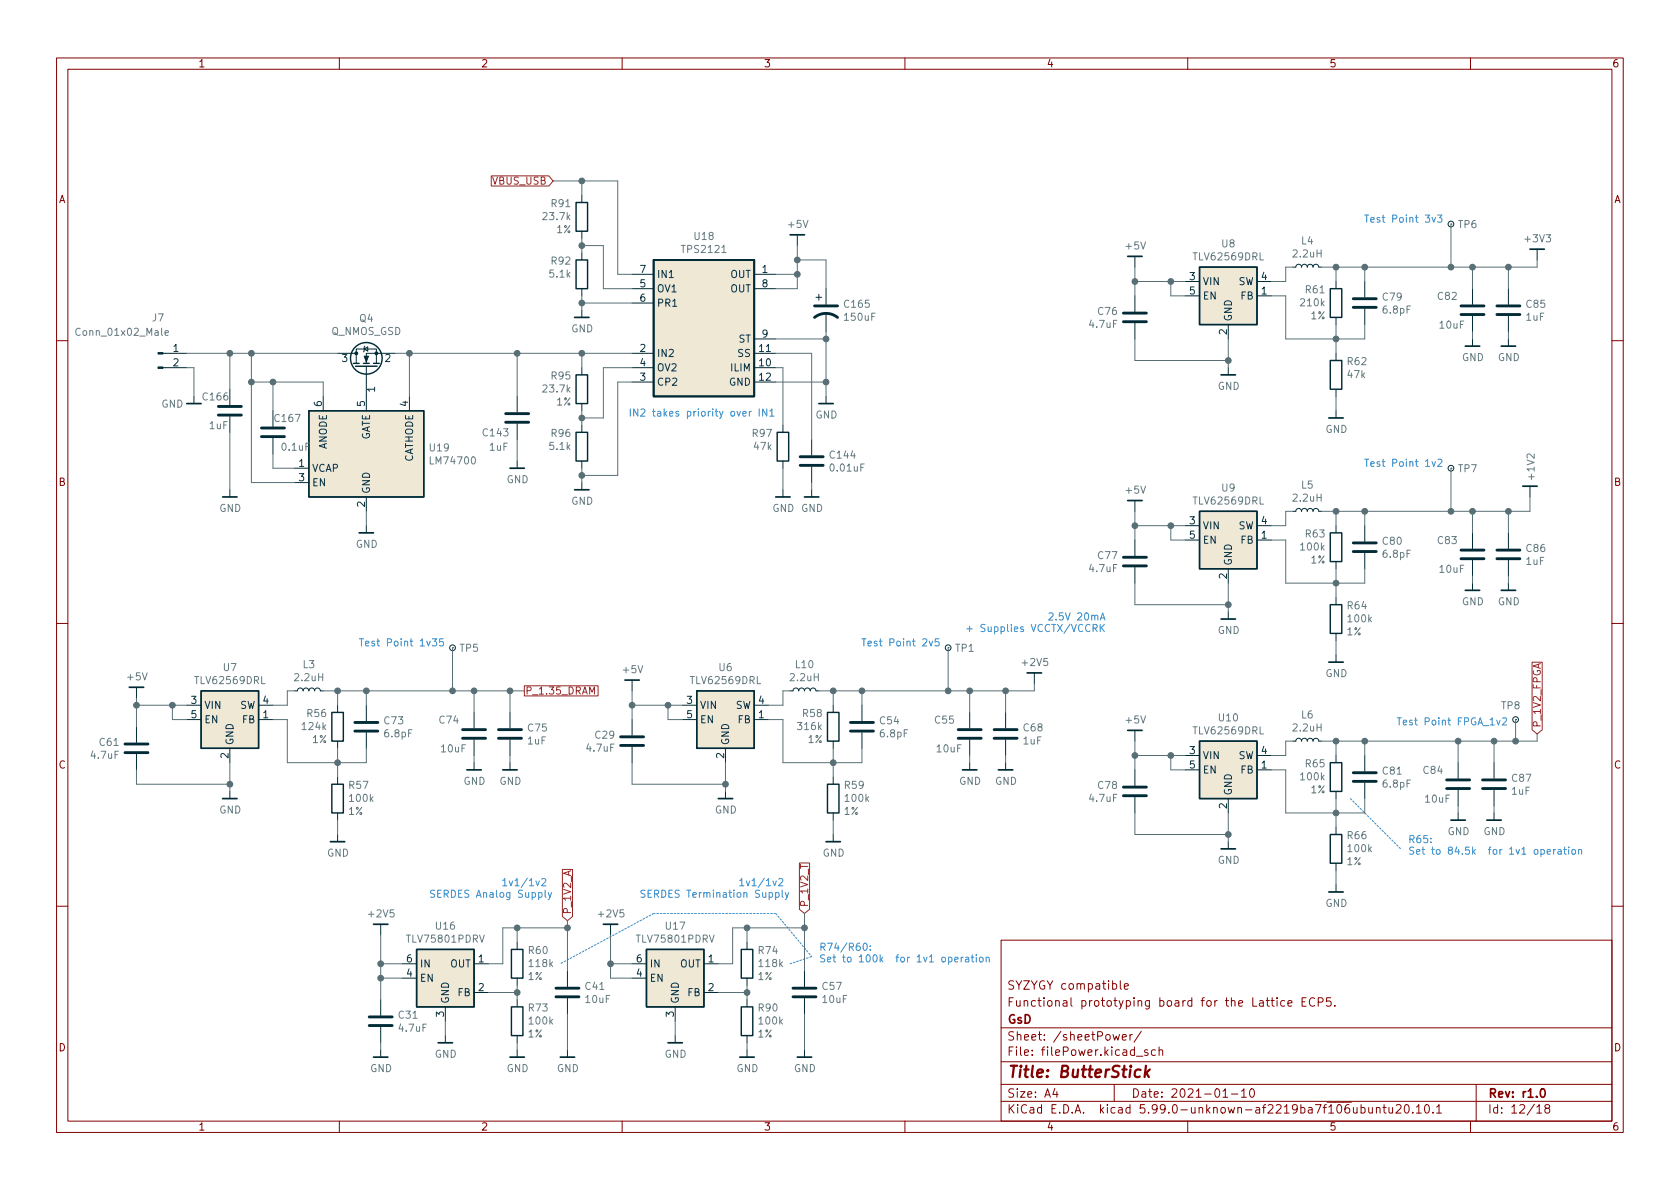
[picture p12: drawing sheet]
<svg xmlns="http://www.w3.org/2000/svg" width="297mm" height="210mm" viewBox="0 0 297 210" stroke-linecap="round" stroke-linejoin="round" font-family="sans-serif">
<g fill="none" stroke="#840000" stroke-width=".18">
<path d="M10 10.2h277v190.1h-277zM12 12.2h273v186.1h-273zM60 10.2v2M110 10.2v2M160 10.2v2M210 10.2v2M260 10.2v2M10 60.2h2M285 60.2h2M10 110.2h2M285 110.2h2M10 160.2h2"/>
<path d="M177 166.3h108v32h-108zM198.1 173.4v1.3l.2 .2M198.8 174.4l.7-.1-.1-.3-.4-.1-.2 .2 .1 .8h.5M224.7 176.9h.6M224.9 176.4v1.3l.4 .2M225.8 176.4v.2M225.8 176.9v1M227.1 177l-.4-.1-.3 .3v.4l.2 .3h.5M227.7 177.4l.7-.1v-.3l-.5-.1-.2 .2 .1 .8h.6M230.2 177.1h.5M230.9 176.4h-.7v1.5h.7M232.4 176.6a.6 .6 0 0 0-.7 0 .6 .6 0 0 0-.2 .7 .56 .56 0 0 0 .3 .6 .56 .56 0 0 0 .6-.1"/>
<path d="M233.1 177.2l.7-.1 .1-.2v-.3l-.3-.2h-.5v1.5M235.3 176.4h-.7l-.1 .7 .2-.1 .5 .1 .2 .2-.1 .5-.2 .1-.6-.1M236 177.8v.1M285 160.2h2M60 198.3v2M110 198.3v2M160 198.3v2M177 194.8h108M177 191.8h108M177 187.8h108M177 181.8h108M186.5 192.5l-.4 1h1"/>
<path d="M186.9 193v1M196.8 182.9l.3 1 .3-.7 .2 .7 .3-1M197 191.8v3M198.4 183.4l.7-.1v-.3l-.5-.1-.2 .2 .1 .8h.6M199.8 182.9v1M200.2 182.9l-.3 .1-.1 .2M200.9 186.8h1.2M201.8 182.4l-1.3 1.9M202.9 185.7l-.3-.1-.2 .2v.3l.5 .1v.4h-.5M204.3 185.7l-.4-.1-.3 .3v.4l.1 .3h.6M204.9 185.8l.2-.2 .4 .1 .1 .9M204.9 185.1v1.5"/>
<path d="M210 198.3v2M216.2 194h.9M217.7 193.5h1.2M219.5 193l.4-.5v1.5M219.5 194h.9M221.1 192.6l.2-.1a.81 .81 0 0 1 .6 .7 .81 .81 0 0 1-.3 .8h-.2a.81 .81 0 0 1-.5-.6 .81 .81 0 0 1 .2-.8zM242 195.8l.1 1h.3l.2-.1M242.6 195.8v1M243.4 196l.2-.2 .3 .1 .1 .9M243.4 195.8v1M244.5 195.8h.6M244.7 195.3v1.3l.4 .2"/>
<path d="M245.6 195.8v1h.4l.2-.1M246.2 195.8v1M246.9 195.5l.5-.2 .2 .2 .1 .3-.9 1h.9M248.5 195.4l.1-.1a.81 .81 0 0 1 .6 .7 .81 .81 0 0 1-.3 .8h-.1a.81 .81 0 0 1-.6-.6 .81 .81 0 0 1 .3-.8zM249.8 196.7v.1M250.4 195.8l.5-.5v1.5M250.4 196.8h.9M252 195.5l.2-.2a.81 .81 0 0 1 .6 .7 .81 .81 0 0 1-.3 .8h-.1a.81 .81 0 0 1-.4-1.3zM253.4 196.7v.1M254 195.8l.4-.5v1.5M254 196.8h.9M260 198.3v2"/>
<path d="M261 191.8v6.5M271.7 195.8l.5-.5v1.5M271.7 196.8h.9M273.4 196l-.3-.3 .1-.2 .2-.2 .5 .1 .1 .2-.1 .2-.6 .2-.2 .3 .1 .4 .2 .1h.3l.3-.3-.1-.4-.2-.1"/>
</g>
<path d="M272.6 192.6l.1-.1a.81 .81 0 0 1 .6 .7 .81 .81 0 0 1-.3 .8h-.2a.82 .82 0 0 1-.5-.6 .82 .82 0 0 1 .3-.8z" fill="none" stroke="#840000" stroke-width=".3"/>
<path d="M201.7 189.2a.66 .66 0 0 0-1 .3l-.1 .6 .2 .3 .1 .1 .6-.1M202.6 188.5l-.2 2M202.7 189.7l.4 .8M203.3 189.1l-.9 .8" fill="none" stroke="#840000" stroke-width=".4"/>
<g fill="none" stroke="#002b36" stroke-width=".25">
<path d="M101.9 35.8h2v5.1h-2zM101.9 46h2v5h-2zM212.1 47.2h10.1v10.2h-10.1zM235.2 51h2v5.1h-2zM54.6 72.6h20.3v15.3h-20.3zM62.5 64.3h1M62.9 64.8h3.8M64.3 64.3h1M66 64.3h1.1M101.9 66.3h2v5.1h-2zM101.9 76.4h2v5.1h-2zM137.4 76.4h2v5.1h-2z"/>
<path d="M235.2 63.7h2v5.1h-2zM212.1 90.4h10.1v10.2h-10.1zM235.2 94.2h2v5.1h-2zM235.2 106.9h2v5.1h-2zM35.6 122.2h10.1v10.1h-10.1zM58.7 126h2v5.1h-2zM58.7 138.7h2v5.1h-2zM123.2 122.2h10.1v10.1h-10.1zM146.3 126h2v5.1h-2zM146.3 138.7h2v5.1h-2zM212.1 131.1h10.1v10.1h-10.1zM235.2 134.9h2v5h-2z"/>
<path d="M235.2 147.6h2v5h-2zM73.7 167.9h10.1v10.1h-10.1zM90.4 167.9h2.1v5.1h-2.1zM90.4 178h2.1v5.1h-2.1zM114.3 167.9h10.2v10.1h-10.2zM131.1 167.9h2v5.1h-2zM131.1 178h2v5.1h-2z"/>
<circle cx="64.8" cy="63.4" r="2.79"/>
</g>
<g fill="none" stroke="#002b36" stroke-width=".18">
<path d="M102.9 34.5v1.3M256.5 39.6h.1M102.9 40.9v1.3M102.9 44.7v1.3M102.9 51v1.3M102.9 54.9v1.2M111.8 48.5h3.8M111.8 51h3.8M111.8 53.6h3.8M133.3 48.5h3.9M133.3 51h3.9M133.3 59.9h3.9"/>
<path d="M141 41.5v1.9M144.3 52.6h1M144.8 52.1v1M146 51v2.8M146 55.4v3.3M200.7 45.3v1.9M200.7 52.3v2.8M200.7 57.1v2.8M209.5 52.3h2.6M209.5 49.8h2.6M217.2 57.4v2.5M222.2 52.3h2.6"/>
<path d="M222.2 49.8h2.6M228.6 47.2h.5l.2-.3 .3-.2 .4 .2 .1 .3 .1-.3 .3-.2 .5 .1 .1 .4 .3-.4 .4-.1 .2 .2 .2 .3 .1-.3 .4-.2 .3 .2 .2 .3h.5M236.2 49.8v1.2M236.2 56.1v1.3M241.3 49.8v2.8M241.3 54.6v2.8M260.3 51v2.8M260.3 55.9v2.8M260.3 59.9v1.3M266.7 51v2.8M266.7 55.9v2.8M266.7 59.9v1.3"/>
<path d="M271.8 44.1v1.9M28.8 62.5h4.2M28.8 65h4.2M34.3 70.1v1.3M40.6 68.8v2.8M40.6 73.7v2.7M48.3 72.6v2.8M48.3 77.5v2.8M57.1 70.1v2.5M59.7 62.5h3.3M63 64.3v-2.6h3.5v2.6M64.4 61.7l.6-.4v.8z"/>
<path d="M64.5 61.2l-.1 .1v.8l-.1 .1M64.8 64.8v7.8M69.8 62.5h-5v1.8M72.4 70.1v2.5M91.4 70.1v2.8M91.4 74.9v2.8M102.9 65v1.3M102.9 71.4v1.2M102.9 75.2v1.2M111.8 62.5h3.8M111.8 67.6h3.8M111.8 65h3.8"/>
<path d="M133.3 62.5h3.9M133.3 67.6h3.9M133.3 65h3.9M138.4 75.2v1.2M143.5 77.7v2.8M146 70.1v1.3M217.2 65v1.3M236.2 62.5v1.2M236.2 68.8v1.3M236.2 72.6v1.3M40.6 86.6v1.3M52.1 82.8h2.5"/>
<path d="M52.1 85.3h2.5M64.8 87.9v2.5M64.8 93v1.2M91.4 81.5v1.3M102.9 81.5v1.3M102.9 85.3v1.3M138.4 81.5v1.3M138.4 86.6v1.3M143.5 82.5v2.8M143.5 86.6v1.3M200.7 88.5v1.9M200.7 95.5v2.8"/>
<path d="M209.5 95.5h2.6M209.5 93h2.6M222.2 95.5h2.6M222.2 93h2.6M228.6 90.4h.5l.2-.3 .3-.2 .4 .2 .1 .3 .1-.3 .3-.2 .5 .1 .1 .4 .3-.4 .4-.1 .2 .2 .2 .3 .1-.3 .4-.2 .3 .2 .2 .3h.5M236.2 93v1.2M236.2 99.3v1.3M241.3 93v2.8M241.3 97.8v2.8M256.5 82.8h.1M260.3 94.2v2.8M260.3 99.1v2.7"/>
<path d="M266.7 94.2v2.8M266.7 99.1v2.7M270.5 86v1.9M80 114.5h.1M167.6 114.5h.1M182.9 119v1.9M200.7 100.3v2.8M217.2 100.6v2.5M217.2 108.2v1.3M236.2 105.7v1.2M236.2 112v1.3M236.2 115.8v1.3"/>
<path d="M260.3 103.1v1.3M266.7 103.1v1.3M24.1 121.5v1.9M24.1 128.5v2.8M24.1 133.3v2.8M33 127.2h2.6M33 124.7h2.6M40.6 132.3v2.6M40.6 139.9v1.3M45.7 127.2h2.6M45.7 124.7h2.6M52.1 122.2h.5l.1-.4 .4-.1 .3 .1 .2 .4 .1-.4 .3-.1 .4 .1 .2 .4 .2-.4 .4-.1 .3 .1 .1 .4 .2-.4 .3-.1 .4 .1 .1 .4h.5"/>
<path d="M59.7 124.7v1.3M59.7 131.1v1.2M59.7 137.4v1.3M64.8 124.7v2.8M64.8 129.5v2.8M83.8 126v2.8M83.8 130.8v2.8M83.8 134.9v1.2M90.2 126v2.8M90.2 130.8v2.8M90.2 134.9v1.2M111.8 120.3v1.9"/>
<path d="M111.8 127.2v2.8M111.8 132.1v2.8M120.6 127.2h2.6M120.6 124.7h2.6M128.3 132.3v2.6M128.3 139.9v1.3M133.3 127.2h2.6M133.3 124.7h2.6M139.7 122.2h.5l.2-.4 .3-.1 .4 .1 .1 .4 .1-.4 .3-.1 .5 .1 .1 .4 .3-.4 .4-.1 .2 .1 .2 .4 .1-.4 .4-.1 .3 .1 .2 .4h.5M147.3 124.7v1.3M147.3 131.1v1.2M147.3 137.4v1.3"/>
<path d="M152.4 124.7v2.8M152.4 129.5v2.8M171.4 126v2.8M171.4 130.8v2.8M171.4 134.9v1.2M177.8 126v2.8M177.8 130.8v2.8M177.8 134.9v1.2M200.7 129.2v1.9M200.7 136.1v2.8M209.5 136.1h2.6M209.5 133.6h2.6"/>
<path d="M222.2 136.1h2.6M222.2 133.6h2.6M228.6 131.1h.5l.2-.4 .3-.1 .4 .1 .1 .4 .1-.4 .3-.1 .5 .1 .1 .4 .3-.5h.4l.2 .1 .2 .4 .1-.4 .4-.1 .3 .1 .2 .4h.5M236.2 133.6v1.3M236.2 139.9v1.3M241.3 133.6v2.8M241.3 138.4v2.8M257.8 134.9v2.8M257.8 139.7v2.8M264.2 134.9v2.8M264.2 139.7v2.8M268 127.2h.1"/>
<path d="M59.7 143.8v1.2M59.7 147.6v1.2M147.3 143.8v1.2M147.3 147.6v1.2M200.7 141v2.8M217.2 141.2v2.6M217.2 148.8v1.3M236.2 146.3v1.3M236.2 152.6v1.3M236.2 156.5v1.2M257.8 143.8v1.2M264.2 143.8v1.2"/>
<path d="M67.3 163.4v1.9M67.3 176.8v2.8M71.1 170.4h2.6M71.1 173h2.6M78.7 178v2.6M83.8 170.4h2.6M83.8 175.5h2.6M91.4 166.6v1.3M91.4 173v1.2M91.4 176.8v1.2M100.3 171.7v2.8M100.3 176.5v2.8"/>
<path d="M107.9 163.4v1.9M111.8 170.4h2.5M111.8 173h2.5M119.4 178v2.6M124.5 170.4h2.5M124.5 175.5h2.5M132.1 166.6v1.3M132.1 173v1.2M132.1 176.8v1.2M142.2 171.7v2.8M142.2 176.5v2.8M67.3 181.6v2.8"/>
<path d="M67.3 185.7v1.2M78.7 183.1v1.3M91.4 183.1v1.3M91.4 185.7v1.2M100.3 185.7v1.2M119.4 183.1v1.3M132.1 183.1v1.3M132.1 185.7v1.2M142.2 185.7v1.2"/>
<circle cx="256.5" cy="39.6" r=".51"/>
<circle cx="256.5" cy="82.8" r=".51"/>
<circle cx="80" cy="114.5" r=".51"/>
<circle cx="167.6" cy="114.5" r=".51"/>
<circle cx="268" cy="127.2" r=".51"/>
</g>
<g fill="none" stroke="#002b36" stroke-width=".3">
<path d="M101.6 56.1h2.5M139.7 41.5h2.5M199.4 45.3h2.5M270.5 44.1h2.5M33 71.4h2.6M144.8 71.4h2.5M215.9 66.3h2.5M234.9 73.9h2.6M259.1 61.2h2.5M265.4 61.2h2.6M39.4 87.9h2.5M63.5 94.2h2.5"/>
<path d="M90.2 82.8h2.5M101.6 86.6h2.5M137.2 87.9h2.5M142.2 87.9h2.6M199.4 88.5h2.5M269.2 86h2.6M181.6 119h2.5M215.9 109.5h2.5M234.9 117.1h2.6M259.1 104.4h2.5M265.4 104.4h2.6M22.9 121.5h2.5"/>
<path d="M82.5 136.1h2.6M88.9 136.1h2.5M110.5 120.3h2.5M170.2 136.1h2.5M176.5 136.1h2.6M199.4 129.2h2.5M39.4 141.2h2.5M58.4 148.8h2.6M127 141.2h2.5M146 148.8h2.6M215.9 150.1h2.5M234.9 157.7h2.6"/>
<path d="M256.5 145h2.6M262.9 145h2.5M66 163.4h2.6M106.7 163.4h2.5M66 186.9h2.6M77.5 184.4h2.5M90.2 186.9h2.5M99.1 186.9h2.5M118.1 184.4h2.5M130.8 186.9h2.5M141 186.9h2.5"/>
</g>
<g fill="none" stroke="#002b36" stroke-width=".51">
<path d="M144 56.1a3.3 3.3 0 0 1 4.1 0M144 54.1h4.1M198.6 56.9h4.1M198.6 55.4h4.1M239.3 54.4h4M239.3 52.8h4M258.3 55.6h4.1M258.3 54.1h4.1M264.7 55.6h4M264.7 54.1h4M38.6 73.4h4.1M38.6 71.9h4.1"/>
<path d="M46.2 77.2h4.1M46.2 75.7h4.1M89.4 74.7h4.1M89.4 73.1h4.1M141.5 82.3h4M141.5 80.8h4M198.6 98.5h4.1M239.3 97.5h4M239.3 96h4M258.3 98.8h4.1M258.3 97.3h4.1M264.7 98.8h4"/>
<path d="M264.7 97.3h4M198.6 100.1h4.1M22.1 133.1h4.1M22.1 131.6h4.1M62.7 129.3h4.1M62.7 127.8h4.1M81.8 130.6h4.1M81.8 129h4.1M88.1 130.6h4.1M88.1 129h4.1M109.7 131.8h4.1M109.7 130.3h4.1"/>
<path d="M150.4 129.3h4M150.4 127.8h4M169.4 130.6h4.1M169.4 129h4.1M175.8 130.6h4M175.8 129h4M198.6 139.2h4.1M239.3 138.2h4M239.3 136.6h4M255.8 139.4h4M255.8 137.9h4M262.1 139.4h4.1"/>
<path d="M262.1 137.9h4.1M198.6 140.7h4.1M65.3 179.8h4M98.3 176.3h4.1M98.3 174.7h4.1M140.2 176.3h4.1M140.2 174.7h4.1M65.3 181.4h4"/>
</g>
<g fill="#eee8d5" stroke="#eee8d5" stroke-width=".18">
<path d="M212.1 131.1h10.1v10.1h-10.1z"/>
<path d="M54.6 72.6h20.3v15.3h-20.3z"/>
<path d="M73.7 167.9h10.1v10.1h-10.1z"/>
<path d="M114.3 167.9h10.2v10.1h-10.2z"/>
<path d="M212.1 90.4h10.1v10.2h-10.1z"/>
<path d="M123.2 122.2h10.1v10.1h-10.1z"/>
<path d="M212.1 47.2h10.1v10.2h-10.1z"/>
<path d="M115.6 46h17.7v24.1h-17.7z"/>
<path d="M35.6 122.2h10.1v10.1h-10.1z"/>
</g>
<g fill="#002b36" stroke="#002b36" stroke-width=".18">
<path d="M64.4 63h.8l-.4 1z"/>
<path d="M27.9 64.9h.9v.2h-.9z"/>
<path d="M27.9 62.4h.9v.2h-.9z"/>
<circle cx="66.5" cy="62.5" r=".25"/>
<circle cx="63" cy="62.5" r=".25"/>
</g>
<path d="M115.6 46h17.7v24.1h-17.7z" fill="none" stroke="#002b36" stroke-width=".33"/>
<path d="M29.2 58.9l.6-.1-.1-.3h-.3l-.2 .1v.7h.5" fill="none" stroke="#657b83" stroke-width=".18"/>
<path d="M86.9 31.1h10.2l.7 .9-.7 .9h-10.2zM270.9 117.1h1.8v12l-.9 .7-.9-.7zM92.7 121.3h13v1.8h-13zM104.3 122.7v-1.2l.4 .9 .4-.9v1.2M99.4 153.7h1.8v8.4l-.9 .7-.9-.7zM141.3 152.6h1.8v8.2l-.9 .7-.9-.7z" fill="none" stroke="#9f2523" stroke-width=".18"/>
<g fill="none" stroke="#268bd2" stroke-width=".18">
<path d="M241.3 38h.7M241.6 38v1.3M242.4 38.9l.6-.1-.1-.3h-.3l-.2 .1v.6h.5M111.4 72.3v1.3M112.8 72.3v1.3l-.8-1.3v1.3M113.3 72.4l.5-.1 .2 .4-.7 .9h.7M136.1 72.7l.4-.4v1.3M136.1 73.6h.7M241.3 81.2h.7M241.6 81.2v1.3M242.4 82.1l.6-.2-.1-.2-.3-.1-.2 .2v.6h.5M63.5 113h.8"/>
<path d="M63.9 113v1.2M64.6 113.8l.6-.1v-.3h-.4l-.2 .2 .1 .6h.5M152.4 113h.7M152.7 113v1.2M153.5 113.8l.6-.1-.1-.3h-.3l-.2 .2v.6h.5M171 111.2h.9M171.4 110.7v1M185.5 108.5l.4-.1 .3 .3-.8 .9h.8M247 126.9h.8M247.4 126.9v1.3M248.1 127.8l.6-.1v-.3h-.4l-.2 .1 .1 .6h.5M76.8 157.5l-.4-.1-.3 .2 .1 .4 .6 .2v.4l-.2 .1-.5-.1"/>
<path d="M88.9 155.7l.3-.3v1.2M88.9 156.6h.7M90 155.8l.3 .8 .3-.8M97.5 157.8l-.4 1.2-.2 .1M114 157.5l-.4-.1-.3 .2 .1 .4 .6 .2v.4l-.2 .1-.5-.1M114.6 158h.4M115.2 157.4h-.6v1.3h.6M130.8 155.7l.4-.3v1.2M130.8 156.6h.7M131.9 155.8l.3 .8 .3-.8M138.8 157.8l.3 .9M139.4 157.8l-.4 1.2-.2 .1"/>
<path d="M273.6 150.6l.6-.1-.1-.2-.4-.1-.1 .2v.6h.5M274.7 150.2v.9M275.1 150.2l-.4 .3M275.5 150.3h.5v.8M276 150.5l-.4 .1-.2 .2 .2 .3 .4-.1M276.5 150.2h.4M276.6 149.8v1.1l.3 .2M277.4 149.8v.1M277.4 150.2v.9M278 150.3l.3-.1 .3 .3v.3l-.3 .3-.3-.1-.1-.2zM279.1 150.3l.2-.1 .3 .1 .1 .8M279.1 150.2v.9"/>
<path d="M152.8 166.9l.1-.1a.68 .68 0 0 1 .4 .6 .68 .68 0 0 1-.4 .7 .84 .84 0 0 1-.1-1.2zM153.9 167.9v.2M153.9 167.3v.1M168.8 169.7l.6-.1-.1-.3h-.3l-.2 .1 .1 .6h.4M170 169.3v.8M170.3 169.3l-.3 .2M170.7 169.3h.5l.1 .8M171.3 169.6h-.4l-.2 .2 .2 .3 .4-.1M171.7 169.3h.5M171.9 168.8v1.1l.3 .2M172.6 168.8v.2M172.6 169.3v.8"/>
<path d="M173.3 169.3h.3l.2 .2v.4l-.2 .2-.3-.1-.1-.1zM174.4 169.4l.1-.1h.4v.8M174.4 169.3v.8"/>
</g>
<path d="M238.8 141.2l8.8 8.9M115.6 161.5l-16.5 8.9M137.2 161.5l6.3 7.7M137.2 161.5h-21.6M139.7 170.4l3.8-1.2" fill="none" stroke="#268bd2" stroke-width=".18" stroke-dasharray=".3 .3"/>
<g fill="none" stroke="#586e75" stroke-width=".18">
<path d="M97.8 32h11.4v16.5h2.6M102.9 32v2.5M256.5 39.6v7.6M102.9 42.2v2.5M102.9 52.3v2.6M102.9 43.4h3.8v7.6h5.1M102.9 53.6h8.9M137.2 59.9h8.8M137.2 48.5h3.8M141 43.4v7.6h-3.8M141 46h5v5M146 58.7v11.4"/>
<path d="M200.7 47.2v5.1M200.7 59.9v3.8h16.5M200.7 49.8h8.8M207 49.8v2.5h2.5M217.2 59.9v5.1M224.8 52.3h2.5v7.6h14v-2.5M228.6 47.2h-1.3v2.6h-2.5M236.2 47.2v2.6M236.2 57.4v5.1M241.3 47.2v2.6M260.3 47.2v3.8M260.3 58.7v1.2"/>
<path d="M266.7 47.2v3.8M266.7 58.7v1.2M271.8 46v1.2h-38.1M33 62.5h26.7M33 65h1.3v5.1M40.6 62.5v6.3M40.6 76.4v10.2M44.4 62.5v22.8h7.7M44.4 67.6h12.7v2.5M48.3 67.6v5M69.8 62.5h42M72.4 62.5v7.6"/>
<path d="M91.4 62.5v7.6M91.4 77.7v3.8M102.9 62.5v2.5M102.9 72.6v2.6M111.8 67.6h-2.6v16.5h-6.3M111.8 65h-5.1v8.9h-3.8M137.2 65h1.2v10.2M137.2 62.5h6.3v15.2M137.2 67.6h8.8M236.2 70.1v2.5M48.3 80.3v2.5h3.8M64.8 90.4v2.6"/>
<path d="M102.9 82.8v2.5M138.4 82.8v3.8M143.5 85.3v1.3M200.7 90.4v5.1M200.7 93h8.8M207 93v2.5h2.5M224.8 95.5h2.5v7.6h14v-2.5M228.6 90.4h-1.3v2.6h-2.5M236.2 90.4v2.6M241.3 90.4v2.6M256.5 82.8v7.6M260.3 90.4v3.8"/>
<path d="M266.7 90.4v3.8M270.5 87.9v2.5h-36.8M80 114.5v7.7M167.6 114.5v7.7M200.7 103.1v3.8h16.5M217.2 103.1v5.1M236.2 100.6v5.1M236.2 113.3v2.5M260.3 101.8v1.3M266.7 101.8v1.3M24.1 124.7h8.9M24.1 136.1v2.6h16.5"/>
<path d="M24.1 123.4v5.1M30.5 124.7v2.5h2.5M40.6 134.9v5M48.3 127.2h2.5v7.7h14v-2.6M52.1 122.2h-1.3v2.5h-2.5M57.1 122.2h35.6M59.7 122.2v2.5M59.7 132.3v5.1M64.8 122.2v2.5M83.8 122.2v3.8M83.8 133.6v1.3M90.2 122.2v3.8"/>
<path d="M90.2 133.6v1.3M111.8 122.2v5M111.8 134.9v3.8h16.5M111.8 124.7h8.8M118.1 124.7v2.5h2.5M128.3 134.9v5M135.9 127.2h2.5v7.7h14v-2.6M139.7 122.2h-1.3v2.5h-2.5M147.3 122.2v2.5M147.3 132.3v5.1M152.4 122.2v2.5M171.4 122.2v3.8"/>
<path d="M171.4 133.6v1.3M177.8 122.2v3.8M177.8 133.6v1.3M182.9 120.9v1.3h-38.1M200.7 131.1v5M200.7 133.6h8.8M207 133.6v2.5h2.5M224.8 136.1h2.5v7.7h14v-2.6M228.6 131.1h-1.3v2.5h-2.5M236.2 131.1v2.5M241.3 131.1v2.5M257.8 131.1v3.8"/>
<path d="M264.2 131.1v3.8M268 127.2v3.9M271.8 129.8v1.3h-38.1M59.7 145v2.6M147.3 145v2.6M200.7 143.8v3.8h16.5M217.2 143.8v5M236.2 141.2v5.1M236.2 153.9v2.6M257.8 142.5v1.3M264.2 142.5v1.3M67.3 170.4h3.8"/>
<path d="M67.3 165.3v11.5M67.3 173h3.8M86.4 175.5h5M91.4 164.1v2.5M91.4 174.2v2.6M100.3 164.1h-11.4v6.3h-2.5M100.3 162.8v8.9M100.3 179.3v6.4M107.9 170.4h3.9M107.9 165.3v7.7h3.9M127 175.5h5.1M132.1 164.1v2.5"/>
<path d="M132.1 174.2v2.6M142.2 164.1h-12.7v6.3h-2.5M142.2 161.5v10.2M142.2 179.3v6.4M67.3 184.4v1.3M78.7 180.6v2.5M91.4 184.4v1.3M119.4 180.6v2.5M132.1 184.4v1.3"/>
</g>
<g fill="#586e75" stroke="#586e75" stroke-width=".18">
<circle cx="59.7" cy="134.9" r=".51"/>
<circle cx="80" cy="122.2" r=".51"/>
<circle cx="67.3" cy="173" r=".51"/>
<circle cx="67.3" cy="170.4" r=".51"/>
<circle cx="83.8" cy="122.2" r=".51"/>
<circle cx="30.5" cy="124.7" r=".51"/>
<circle cx="40.6" cy="138.7" r=".51"/>
<circle cx="24.1" cy="124.7" r=".51"/>
<circle cx="44.5" cy="62.5" r=".51"/>
<circle cx="44.5" cy="67.6" r=".51"/>
<circle cx="48.3" cy="67.6" r=".51"/>
<circle cx="40.6" cy="62.5" r=".51"/>
<circle cx="72.4" cy="62.5" r=".51"/>
<circle cx="132.1" cy="175.5" r=".51"/>
<circle cx="132.1" cy="164.1" r=".51"/>
<circle cx="128.3" cy="138.7" r=".51"/>
<circle cx="91.4" cy="164.1" r=".51"/>
<circle cx="100.3" cy="164.1" r=".51"/>
<circle cx="91.4" cy="175.5" r=".51"/>
<circle cx="108" cy="170.4" r=".51"/>
<circle cx="146.1" cy="59.9" r=".51"/>
<circle cx="146.1" cy="67.6" r=".51"/>
<circle cx="200.7" cy="49.8" r=".51"/>
<circle cx="207" cy="49.8" r=".51"/>
<circle cx="152.4" cy="122.2" r=".51"/>
<circle cx="167.6" cy="122.2" r=".51"/>
<circle cx="171.5" cy="122.2" r=".51"/>
<circle cx="102.9" cy="53.6" r=".51"/>
<circle cx="102.9" cy="73.9" r=".51"/>
<circle cx="141" cy="46" r=".51"/>
<circle cx="141" cy="48.5" r=".51"/>
<circle cx="236.2" cy="59.9" r=".51"/>
<circle cx="217.2" cy="63.7" r=".51"/>
<circle cx="102.9" cy="62.5" r=".51"/>
<circle cx="102.9" cy="43.4" r=".51"/>
<circle cx="102.9" cy="32" r=".51"/>
<circle cx="91.4" cy="62.5" r=".51"/>
<circle cx="59.7" cy="122.2" r=".51"/>
<circle cx="64.8" cy="122.2" r=".51"/>
<circle cx="147.3" cy="134.9" r=".51"/>
<circle cx="102.9" cy="84.1" r=".51"/>
<circle cx="147.3" cy="122.2" r=".51"/>
<circle cx="111.8" cy="124.7" r=".51"/>
<circle cx="118.1" cy="124.7" r=".51"/>
<circle cx="90.2" cy="122.2" r=".51"/>
<circle cx="177.8" cy="122.2" r=".51"/>
<circle cx="200.7" cy="93" r=".51"/>
<circle cx="200.7" cy="133.6" r=".51"/>
<circle cx="207" cy="133.6" r=".51"/>
<circle cx="207" cy="93" r=".51"/>
<circle cx="217.2" cy="147.6" r=".51"/>
<circle cx="236.2" cy="47.2" r=".51"/>
<circle cx="241.3" cy="47.2" r=".51"/>
<circle cx="256.5" cy="47.2" r=".51"/>
<circle cx="260.3" cy="47.2" r=".51"/>
<circle cx="266.7" cy="47.2" r=".51"/>
<circle cx="236.2" cy="103.1" r=".51"/>
<circle cx="241.3" cy="90.4" r=".51"/>
<circle cx="236.2" cy="90.4" r=".51"/>
<circle cx="257.8" cy="131.1" r=".51"/>
<circle cx="264.2" cy="131.1" r=".51"/>
<circle cx="236.2" cy="143.8" r=".51"/>
<circle cx="236.2" cy="131.1" r=".51"/>
<circle cx="241.3" cy="131.1" r=".51"/>
<circle cx="217.2" cy="106.9" r=".51"/>
<circle cx="142.2" cy="164.1" r=".51"/>
<circle cx="256.5" cy="90.4" r=".51"/>
<circle cx="260.3" cy="90.4" r=".51"/>
<circle cx="266.7" cy="90.4" r=".51"/>
<circle cx="268" cy="131.1" r=".51"/>
</g>
<text font-size="2.8" fill="#840000" x="178" y="190.6">Title: ButterStick</text>
<g font-size="2.1" fill="#840000">
<text x="178" y="178">Functional prototyping board for the Lattice ECP5.</text>
<text x="178" y="175">SYZYGY compatible</text>
<text x="178" y="184">Sheet: /sheetPower/</text>
<text x="178" y="181">GsD</text>
<text x="178" y="186.7">File: filePower.kicad_sch</text>
<text x="178" y="196.9">KiCad E.D.A. kicad 5.99.0-unknown-af2219ba7f~106~ubuntu20.10.1</text>
<text x="178" y="194.1">Size: A4</text>
<text x="200" y="194.1">Date: 2021-01-10</text>
<text x="263" y="194.1">Rev: r1.0</text>
<text x="263" y="196.9">Id: 12/18</text>
</g>
<g font-size="1.8" fill="#840000">
<text x="35" y="11.9">1</text>
<text x="85" y="11.9">2</text>
<text x="135" y="11.9">3</text>
<text x="185" y="11.9">4</text>
<text x="235" y="11.9">5</text>
<text x="285" y="11.9">6</text>
<text x="10.3" y="35.9">A</text>
<text x="285.3" y="35.9">A</text>
<text x="10.3" y="85.9">B</text>
<text x="285.3" y="85.9">B</text>
<text x="10.3" y="135.9">C</text>
<text x="285.3" y="135.9">C</text>
<text x="10.3" y="185.9">D</text>
<text x="285.3" y="185.9">D</text>
<text x="35" y="199.9">1</text>
<text x="85" y="199.9">2</text>
<text x="135" y="199.9">3</text>
<text x="185" y="199.9">4</text>
<text x="235" y="199.9">5</text>
<text x="285" y="199.9">6</text>
</g>
<g font-size="1.8" fill="#9f2523">
<text x="87.1" y="32.6">VBUS_USB</text>
<text x="92.8" y="122.8">P_1.35_DRAM</text>
<text x="272.4" y="128.7" transform="rotate(-90 272.4 128.7)">P_1V2_FPGA</text>
<text x="101" y="161.8" transform="rotate(-90 101 161.8)">P_1V2_A</text>
<text x="142.9" y="160.5" transform="rotate(-90 142.9 160.5)">P_1V2_T</text>
</g>
<g font-size="1.8" fill="#657b83">
<text x="96.2" y="38.9">23.7k</text>
<text x="97.5" y="36.6">R91</text>
<text x="139.4" y="40.3">+5V</text>
<text x="257.9" y="40.3">TP6</text>
<text x="97.5" y="46.8">R92</text>
<text x="120.8" y="44.7">TPS2121</text>
<text x="122.8" y="42.4">U18</text>
<text x="199.1" y="44.1">+5V</text>
<text x="211.2" y="46">TLV62569DRL</text>
<text x="216" y="43.7">U8</text>
<text x="228.7" y="45.5">2.2uH</text>
<text x="230.1" y="43.2">L4</text>
<text x="269.8" y="42.8">+3V3</text>
<text x="97.3" y="49.1">5.1k</text>
<text x="230.9" y="51.9">R61</text>
<text x="244.5" y="53.1">C79</text>
<text x="254.3" y="53">C82</text>
<text x="13.9" y="59.4">Conn_01x02_Male</text>
<text x="27" y="56.8">J7</text>
<text x="58.5" y="59.2">Q_NMOS_GSD</text>
<text x="63.6" y="56.9">Q4</text>
<text x="101" y="58.8">GND</text>
<text x="149.4" y="54.4">C165</text>
<text x="149.4" y="56.7">150uF</text>
<text x="192.7" y="58">4.7uF</text>
<text x="194.2" y="55.7">C76</text>
<text x="230.1" y="54.2">210k</text>
<text x="244.6" y="55.4">6.8pF</text>
<text x="254.6" y="58.1">10uF</text>
<text x="269.9" y="56.7">1uF</text>
<text x="269.9" y="54.4">C85</text>
<text x="238.3" y="64.6">R62</text>
<text x="258.5" y="63.8">GND</text>
<text x="264.8" y="63.8">GND</text>
<text x="36" y="70.8">C166</text>
<text x="96.2" y="69.4">23.7k</text>
<text x="97.5" y="67.1">R95</text>
<text x="215.3" y="68.9">GND</text>
<text x="238.3" y="66.9">47k</text>
<text x="28.5" y="72.1">GND</text>
<text x="37.1" y="75.9">1uF</text>
<text x="48.7" y="74.6">C167</text>
<text x="85.5" y="77.2">C143</text>
<text x="97.5" y="77.3">R96</text>
<text x="133.1" y="77.3">R97</text>
<text x="144.2" y="74">GND</text>
<text x="234.3" y="76.5">GND</text>
<text x="49.9" y="79.7">0.1uF</text>
<text x="76" y="79.8">U19</text>
<text x="76.3" y="82.1">LM74700</text>
<text x="86.6" y="79.7">1uF</text>
<text x="97.3" y="79.6">5.1k</text>
<text x="133.4" y="79.6">47k</text>
<text x="146.8" y="81.1">C144</text>
<text x="146.9" y="83.4">0.01uF</text>
<text x="257.9" y="83.5">TP7</text>
<text x="89.6" y="85.4">GND</text>
<text x="101" y="89.2">GND</text>
<text x="199.1" y="87.3">+5V</text>
<text x="211.2" y="89.2">TLV62569DRL</text>
<text x="216" y="86.9">U9</text>
<text x="228.7" y="88.7">2.2uH</text>
<text x="230.1" y="86.4">L5</text>
<text x="271.3" y="84.7" transform="rotate(-90 271.3 84.7)">+1V2</text>
<text x="38.8" y="90.5">GND</text>
<text x="136.5" y="90.5">GND GND</text>
<text x="230.9" y="95">R63</text>
<text x="62.9" y="96.9">GND</text>
<text x="192.7" y="101.2">4.7uF</text>
<text x="194.2" y="98.9">C77</text>
<text x="230.1" y="97.3">100k</text>
<text x="244.5" y="96.3">C80</text>
<text x="244.6" y="98.6">6.8pF</text>
<text x="254.3" y="96.2">C83</text>
<text x="254.6" y="101.3">10uF</text>
<text x="269.9" y="99.9">1uF</text>
<text x="269.9" y="97.6">C86</text>
<text x="238.3" y="107.7">R64</text>
<text x="258.5" y="107">GND</text>
<text x="264.8" y="107">GND</text>
<text x="215.3" y="112.1">GND</text>
<text x="238.4" y="110">100k</text>
<text x="39.5" y="118.7">U7</text>
<text x="53.6" y="118.1">L3</text>
<text x="81.3" y="115.3">TP5</text>
<text x="110.2" y="119">+5V</text>
<text x="127.1" y="118.7">U6</text>
<text x="140.7" y="118.1">L10</text>
<text x="169" y="115.3">TP1</text>
<text x="180.9" y="117.8">+2V5</text>
<text x="234.3" y="119.7">GND</text>
<text x="22.6" y="120.3">+5V</text>
<text x="34.7" y="121">TLV62569DRL</text>
<text x="52.2" y="120.4">2.2uH</text>
<text x="122.3" y="121">TLV62569DRL</text>
<text x="139.8" y="120.4">2.2uH</text>
<text x="265.5" y="125.4">TP8</text>
<text x="17.7" y="131.9">C61</text>
<text x="53.5" y="129.1">124k</text>
<text x="54.4" y="126.8">R56</text>
<text x="68" y="128.1">C73</text>
<text x="68.1" y="130.4">6.8pF</text>
<text x="77.7" y="128">C74</text>
<text x="93.3" y="131.6">1uF</text>
<text x="93.4" y="129.3">C75</text>
<text x="105.3" y="130.6">C29</text>
<text x="141.2" y="129.1">316k</text>
<text x="142" y="126.8">R58</text>
<text x="155.6" y="128.1">C54</text>
<text x="155.7" y="130.4">6.8pF</text>
<text x="165.4" y="128">C55</text>
<text x="181" y="131.6">1uF</text>
<text x="181" y="129.3">C68</text>
<text x="199.1" y="127.9">+5V</text>
<text x="211.2" y="129.9">TLV62569DRL</text>
<text x="215.5" y="127.6">U10</text>
<text x="228.7" y="129.3">2.2uH</text>
<text x="230.1" y="127">L6</text>
<text x="16.2" y="134.2">4.7uF</text>
<text x="78.1" y="133">10uF</text>
<text x="103.8" y="132.9">4.7uF</text>
<text x="165.7" y="133">10uF</text>
<text x="230.1" y="138">100k</text>
<text x="230.9" y="135.7">R65</text>
<text x="244.5" y="137">C81</text>
<text x="251.7" y="136.8">C84</text>
<text x="38.8" y="143.9">GND</text>
<text x="61.8" y="139.5">R57</text>
<text x="61.9" y="141.8">100k</text>
<text x="81.9" y="138.8">GND</text>
<text x="88.3" y="138.8">GND</text>
<text x="126.4" y="143.9">GND</text>
<text x="149.4" y="139.5">R59</text>
<text x="149.5" y="141.8">100k</text>
<text x="169.6" y="138.8">GND</text>
<text x="175.9" y="138.8">GND</text>
<text x="192.7" y="141.8">4.7uF</text>
<text x="194.2" y="139.5">C78</text>
<text x="244.6" y="139.3">6.8pF</text>
<text x="252.1" y="141.9">10uF</text>
<text x="267.3" y="140.5">1uF</text>
<text x="267.4" y="138.2">C87</text>
<text x="238.3" y="148.4">R66</text>
<text x="255.9" y="147.7">GND</text>
<text x="262.3" y="147.7">GND</text>
<text x="57.8" y="151.5">GND</text>
<text x="145.4" y="151.5">GND</text>
<text x="215.3" y="152.7">GND</text>
<text x="238.4" y="150.7">100k</text>
<text x="234.3" y="160.4">GND</text>
<text x="65.3" y="162.2">+2V5</text>
<text x="72.2" y="166.7">TLV75801PDRV</text>
<text x="77.1" y="164.4">U16</text>
<text x="105.9" y="162.2">+2V5</text>
<text x="112.8" y="166.7">TLV75801PDRV</text>
<text x="117.8" y="164.4">U17</text>
<text x="93.5" y="168.7">R60</text>
<text x="93.7" y="171">118k</text>
<text x="134.2" y="168.7">R74</text>
<text x="134.3" y="171">118k</text>
<text x="93.5" y="178.9">R73</text>
<text x="103.6" y="175">C41</text>
<text x="103.6" y="177.4">10uF</text>
<text x="134.2" y="178.9">R90</text>
<text x="145.5" y="175">C57</text>
<text x="145.5" y="177.4">10uF</text>
<text x="70.5" y="180.1">C31</text>
<text x="70.6" y="182.4">4.7uF</text>
<text x="93.7" y="181.2">100k</text>
<text x="134.3" y="181.2">100k</text>
<text x="65.4" y="189.6">GND</text>
<text x="76.9" y="187">GND</text>
<text x="89.6" y="189.6">GND</text>
<text x="98.4" y="189.6">GND</text>
<text x="117.5" y="187">GND</text>
<text x="130.2" y="189.6">GND</text>
<text x="140.4" y="189.6">GND</text>
</g>
<g font-size="1.8" fill="#6c7160">
<text x="98.4" y="41.2">1%</text>
<text x="231.8" y="56.5">1%</text>
<text x="98.4" y="71.7">1%</text>
<text x="231.8" y="99.6">1%</text>
<text x="238.1" y="112.3">1%</text>
<text x="55.2" y="131.4">1%</text>
<text x="142.9" y="131.4">1%</text>
<text x="231.8" y="140.3">1%</text>
<text x="61.6" y="144.1">1%</text>
<text x="149.2" y="144.1">1%</text>
<text x="238.1" y="153">1%</text>
<text x="93.4" y="173.3">1%</text>
<text x="134" y="173.3">1%</text>
<text x="93.4" y="183.5">1%</text>
<text x="134" y="183.5">1%</text>
</g>
<g font-size="1.8" fill="#268bd2">
<text x="243.3" y="39.4">Test Point 3v3</text>
<text x="115.3" y="73.6">IN2 takes priority over IN1</text>
<text x="243.3" y="82.5">Test Point 1v2</text>
<text x="173.4" y="111.7">+ Supplies VCCTX/VCCRK</text>
<text x="186.6" y="109.7">2.5V 20mA</text>
<text x="65.8" y="114.3">Test Point 1v35</text>
<text x="154.4" y="114.3">Test Point 2v5</text>
<text x="248.8" y="128.3">Test Point FPGA_1v2</text>
<text x="248.9" y="149.1">R65:</text>
<text x="248.9" y="151.1">Set to 84.5k for 1v1 operation</text>
<text x="77.6" y="158.7">SERDES Analog Supply</text>
<text x="90.9" y="156.7">1v1/1v2</text>
<text x="115.4" y="158.7">SERDES Termination Supply</text>
<text x="132.8" y="156.7">1v1/1v2</text>
<text x="144.8" y="168.1">R74/R60:</text>
<text x="144.8" y="170.2">Set to 100k for 1v1 operation</text>
</g>
<g font-size="1.8" fill="#073642">
<text x="113.2" y="50.8">5</text>
<text x="113.2" y="53.3">6</text>
<text x="113.2" y="48.3">7</text>
<text x="116.1" y="51.7">OV1</text>
<text x="116.1" y="49.1">IN1</text>
<text x="129.1" y="49.1">OUT</text>
<text x="129.1" y="51.7">OUT</text>
<text x="134.8" y="48.3">1</text>
<text x="134.8" y="50.8">8</text>
<text x="210.3" y="49.5">3</text>
<text x="210.3" y="52.1">5</text>
<text x="212.6" y="50.4">VIN</text>
<text x="212.6" y="53">EN</text>
<text x="218.9" y="50.4">SW</text>
<text x="219.4" y="53">FB</text>
<text x="223" y="52.1">1</text>
<text x="223" y="49.5">4</text>
<text x="116.1" y="54.2">PR1</text>
<text x="134.8" y="59.7">9</text>
<text x="216.9" y="59.2" transform="rotate(-90 216.9 59.2)">2</text>
<text x="217.8" y="56.9" transform="rotate(-90 217.8 56.9)">GND</text>
<text x="30.6" y="62.2">1</text>
<text x="30.6" y="64.8">2</text>
<text x="60.5" y="64">3</text>
<text x="68.1" y="64">2</text>
<text x="113.2" y="62.2">2</text>
<text x="113.2" y="64.8">4</text>
<text x="116.1" y="63.1">IN2</text>
<text x="116.1" y="65.7">OV2</text>
<text x="129.3" y="65.7">ILIM</text>
<text x="130.5" y="63.1">SS</text>
<text x="130.6" y="60.6">ST</text>
<text x="134.3" y="64.8">10</text>
<text x="134.3" y="62.2">11</text>
<text x="56.9" y="71.9" transform="rotate(-90 56.9 71.9)">6</text>
<text x="64.5" y="71.9" transform="rotate(-90 64.5 71.9)">5</text>
<text x="66.3" y="69.3" transform="rotate(-90 66.3 69.3)">1</text>
<text x="72.1" y="71.9" transform="rotate(-90 72.1 71.9)">4</text>
<text x="113.2" y="67.3">3</text>
<text x="116.1" y="68.2">CP2</text>
<text x="128.9" y="68.2">GND</text>
<text x="134.3" y="67.3">12</text>
<text x="52.8" y="82.5">1</text>
<text x="55.1" y="83.4">VCAP</text>
<text x="57.8" y="79.5" transform="rotate(-90 57.8 79.5)">ANODE</text>
<text x="65.4" y="78.1" transform="rotate(-90 65.4 78.1)">GATE</text>
<text x="73" y="81.9" transform="rotate(-90 73 81.9)">CATHODE</text>
<text x="52.8" y="85.1">3</text>
<text x="55.1" y="86">EN</text>
<text x="64.5" y="89.6" transform="rotate(-90 64.5 89.6)">2</text>
<text x="65.4" y="87.4" transform="rotate(-90 65.4 87.4)">GND</text>
<text x="210.3" y="92.7">3</text>
<text x="210.3" y="95.2">5</text>
<text x="212.6" y="93.6">VIN</text>
<text x="218.9" y="93.6">SW</text>
<text x="223" y="95.2">1</text>
<text x="223" y="92.7">4</text>
<text x="212.6" y="96.1">EN</text>
<text x="217.8" y="100.1" transform="rotate(-90 217.8 100.1)">GND</text>
<text x="219.4" y="96.1">FB</text>
<text x="216.9" y="102.3" transform="rotate(-90 216.9 102.3)">2</text>
<text x="33.8" y="124.5">3</text>
<text x="36.1" y="125.3">VIN</text>
<text x="42.4" y="125.3">SW</text>
<text x="46.5" y="124.5">4</text>
<text x="121.4" y="124.5">3</text>
<text x="123.7" y="125.3">VIN</text>
<text x="130" y="125.3">SW</text>
<text x="134.1" y="124.5">4</text>
<text x="33.8" y="127">5</text>
<text x="36.1" y="127.9">EN</text>
<text x="41.3" y="131.8" transform="rotate(-90 41.3 131.8)">GND</text>
<text x="42.9" y="127.9">FB</text>
<text x="46.5" y="127">1</text>
<text x="121.4" y="127">5</text>
<text x="123.7" y="127.9">EN</text>
<text x="128.9" y="131.8" transform="rotate(-90 128.9 131.8)">GND</text>
<text x="130.5" y="127.9">FB</text>
<text x="134.1" y="127">1</text>
<text x="40.4" y="134.1" transform="rotate(-90 40.4 134.1)">2</text>
<text x="128" y="134.1" transform="rotate(-90 128 134.1)">2</text>
<text x="210.3" y="133.3">3</text>
<text x="210.3" y="135.9">5</text>
<text x="212.6" y="134.2">VIN</text>
<text x="212.6" y="136.8">EN</text>
<text x="218.9" y="134.2">SW</text>
<text x="219.4" y="136.8">FB</text>
<text x="223" y="135.9">1</text>
<text x="223" y="133.3">4</text>
<text x="216.9" y="143" transform="rotate(-90 216.9 143)">2</text>
<text x="217.8" y="140.7" transform="rotate(-90 217.8 140.7)">GND</text>
<text x="71.9" y="172.7">4</text>
<text x="71.9" y="170.2">6</text>
<text x="74.2" y="173.6">EN</text>
<text x="74.2" y="171.1">IN</text>
<text x="79.6" y="171.1">OUT</text>
<text x="84.6" y="170.2">1</text>
<text x="112.5" y="172.7">4</text>
<text x="112.5" y="170.2">6</text>
<text x="114.8" y="173.6">EN</text>
<text x="114.8" y="171.1">IN</text>
<text x="120.2" y="171.1">OUT</text>
<text x="125.2" y="170.2">1</text>
<text x="78.5" y="179.8" transform="rotate(-90 78.5 179.8)">3</text>
<text x="79.4" y="177.5" transform="rotate(-90 79.4 177.5)">GND</text>
<text x="81" y="176.1">FB</text>
<text x="84.6" y="175.3">2</text>
<text x="119.1" y="179.8" transform="rotate(-90 119.1 179.8)">3</text>
<text x="120" y="177.5" transform="rotate(-90 120 177.5)">GND</text>
<text x="121.6" y="176.1">FB</text>
<text x="125.2" y="175.3">2</text>
</g>
</svg>
